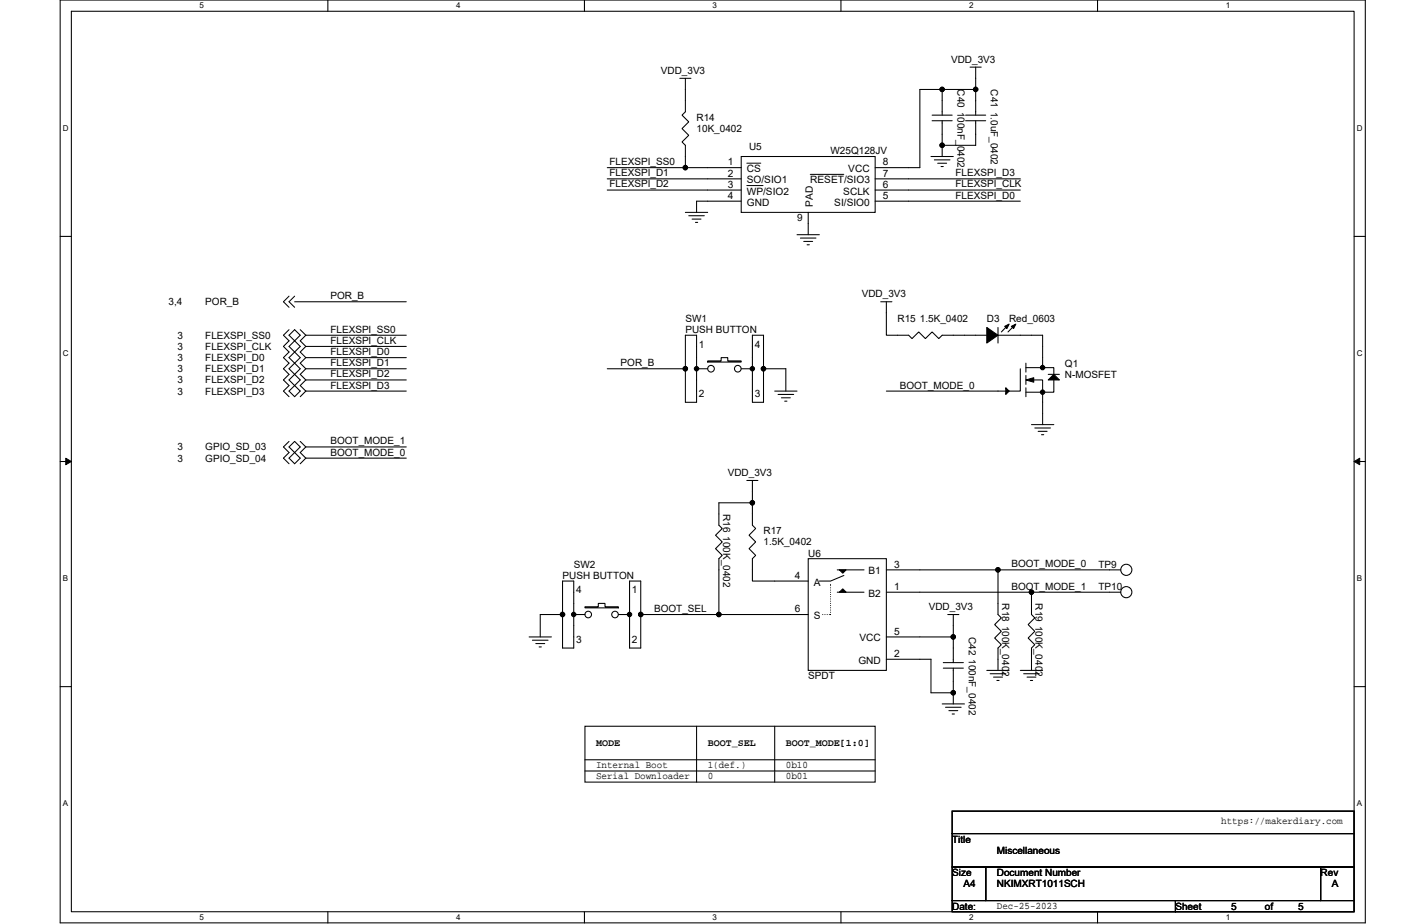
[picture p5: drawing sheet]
<svg xmlns="http://www.w3.org/2000/svg" width="432mm" height="279mm" viewBox="0 0 432 279" stroke-linecap="round" stroke-linejoin="round" font-family="sans-serif">
<path d="M18.2 0h394.9v279.1h-394.9zM21.6 3.4h388.1v272.3h-388.1z" fill="none" stroke="#000" stroke-width=".32"/>
<g fill="#fff">
<path d="M60.4 .4h1.3v2.7h-1.3z"/>
<path d="M60.4 276h1.3v2.7h-1.3z"/>
</g>
<path d="M99.2 0v3.4M99.2 275.7v3.4" fill="none" stroke="#000" stroke-width=".32"/>
<g fill="#fff">
<path d="M138 .4h1.3v2.7h-1.3z"/>
<path d="M138 276h1.3v2.7h-1.3z"/>
</g>
<path d="M176.8 0v3.4M176.8 275.7v3.4" fill="none" stroke="#000" stroke-width=".32"/>
<g fill="#fff">
<path d="M215.6 .4h1.4v2.7h-1.4z"/>
<path d="M215.6 276h1.4v2.7h-1.4z"/>
</g>
<path d="M254.5 0v3.4M254.5 275.7v3.4" fill="none" stroke="#000" stroke-width=".32"/>
<g fill="#fff">
<path d="M293.3 .4h1.3v2.7h-1.3z"/>
<path d="M293.3 276h1.3v2.7h-1.3z"/>
</g>
<path d="M332.1 0v3.4M332.1 275.7v3.4" fill="none" stroke="#000" stroke-width=".32"/>
<g fill="#fff">
<path d="M370.9 .4h1.3v2.7h-1.3z"/>
<path d="M370.9 276h1.3v2.7h-1.3z"/>
<path d="M19 37.4h1.8v2.8h-1.8z"/>
<path d="M410.6 37.4h1.7v2.8h-1.7z"/>
<path d="M19 105.5h1.8v2.7h-1.8z"/>
<path d="M410.6 105.5h1.7v2.7h-1.7z"/>
</g>
<path d="M18.2 71.5h3.4M409.7 71.5h3.4" fill="none" stroke="#000" stroke-width=".32"/>
<g fill="#fff">
<path d="M19 173.6h1.7v2.7h-1.7z"/>
<path d="M410.6 173.6h1.6v2.7h-1.6z"/>
</g>
<path d="M18.2 139.6h3.4M409.7 139.6h3.4" fill="none" stroke="#000" stroke-width=".32"/>
<path d="M19.9 138.6l1.7 1-1.7 .9zM409.7 139.6l1.7-1v1.9z" fill="#000" stroke="#000" stroke-width=".3"/>
<g fill="#fff">
<path d="M19 241.7h1.7v2.7h-1.7z"/>
<path d="M410.5 241.7h1.7v2.7h-1.7z"/>
</g>
<g fill="none" stroke="#000" stroke-width=".32">
<path d="M205.7 23.7h3.4M207.4 23.7v10.1l-1 1 2 2.1-2 2 2 2-2 2 1 1v6.8M282 34.8h6.1M282 36.5h6.1M285.1 27.1h10.1M285.1 36.5v7.4M285.1 27.1v7.7M285.1 27.1h-6.8v23.6h-13.5M292.2 34.8h6.1M292.2 36.5h6.1M293.5 20.3h3.4M295.2 20.3v6.8"/>
<path d="M295.2 36.5v7.4h-10.1M295.2 27.1v7.7M183.7 50.7h23.7M183.7 54.1h40.6M183.7 57.5h40.6M207.4 50.7h16.9M224.3 47.3h40.5v16.9h-40.5zM264.8 54.1h43.9M264.8 57.5h43.9M281.7 47.3h6.8M282.7 48.3h4.8M283.7 49.4h2.7"/>
<path d="M284.8 50.4h.6M285.1 43.9v3.4M207.4 64.2h6.7M208.4 65.2h4.7M209.4 66.3h2.7M210.4 67.2h.7M224.3 60.8h-13.5v3.4M241.2 71h6.7M242.2 72h4.7M243.2 73h2.7M244.2 74h.7M244.6 64.2v6.8"/>
<path d="M264.8 60.8h43.9M87.5 99.7l-1.7 1.7 1.7 1.7-1.7 1.7 1.7 1.6-1.7 1.7 1.7 1.7-1.7 1.7 1.7 1.7-1.7 1.7 1.7 1.7-1.7 1.7 1.7 1.7M87.5 89.6l-1.7 1.6 1.7 1.7M89.2 91.2h33.7M89.2 89.6l-1.7 1.6 1.7 1.7M90.8 99.7l1.7 1.7M266.5 91.2h3.4M268.2 91.2v10.2h6.8l1 1 2-2 2 2 2-2 2.1 2 1-1h13.5M302 99v4.7M305 98.3l-2 2.1M307 98.3l-2 2.1M87.5 118.3l1.7-1.7 1.6 1.7-1.6 1.7z"/>
<path d="M87.5 101.4l1.7-1.7 1.6 1.7-1.6 1.7zM89.2 106.4l-1.7 1.7 1.7 1.7M89.2 109.8l-1.7 1.7 1.7 1.7M89.2 113.2l-1.7 1.7 1.7 1.7M89.2 103.1l-1.7 1.7 1.7 1.6M89.2 106.4l1.6 1.7-1.6 1.7M89.2 109.8l1.6 1.7-1.6 1.7M89.2 113.2l1.6 1.7-1.6 1.7M89.2 103.1l1.6 1.7-1.6 1.6M92.5 108.1h30.4M92.5 101.4h30.4M92.5 104.8h30.4"/>
<path d="M92.5 111.5h30.4M92.5 114.9h30.4M92.5 118.3h30.4M92.5 104.8l-1.7 1.6 1.7 1.7M92.5 108.1l-1.7 1.7 1.7 1.7M92.5 111.5l-1.7 1.7 1.7 1.7M92.5 114.9l-1.7 1.7 1.7 1.7M92.5 118.3l-1.7 1.7M92.5 101.4l-1.7 1.7 1.7 1.7M183.7 111.5h23.7M207.4 101.4h3.4v20.2h-3.4zM210.8 111.5h3.3"/>
<path d="M214.1 109.1h4.1v-1h2v1h4.1v.4h-10.2zM224.3 111.5h3.4M227.7 101.4h3.3v20.2h-3.3zM231 111.5h6.8v6.8M234.4 118.3h6.8M235.4 119.3h4.8M302 101.4h13.5v9.8M308.7 111.5v6.8h-40.5M310.4 117.3v2.7M310.4 113.5v2.7M310.4 109.8v2.7M310.4 111.2h8.5v2"/>
<path d="M312.1 114.9h3.4v13.5M317.2 113.2h3.4M318.9 114.9v3.7h-8.5M87.5 133.5l-1.7 1.6 1.7 1.7-1.7 1.7 1.7 1.7M87.5 135.1l1.7-1.6 1.6 1.6-1.6 1.7zM87.5 138.5l1.7-1.7 1.6 1.7-1.6 1.7zM90.8 133.5l1.7 1.6M92.5 135.1h30.4M92.5 138.5h30.4M92.5 135.1l-1.7 1.7 1.7 1.7M92.5 138.5l-1.7 1.7M236.5 120.3h2.6"/>
<path d="M237.4 121.3h.7M312.1 128.4h6.8M313.1 129.4h4.8M314.1 130.4h2.7M315.2 131.4h.6M226 145.3h3.3M227.7 152v6.8l1 1-2 2 2 2.1-2 2 2 2-1 1v6.8h16.9M227.7 152h-10.2v6.8l1 1-2 2 2 2.1-2 2 2 2-1 1v16.9M227.7 145.3v6.7M170.2 175.7h3.4v20.3h-3.4zM190.5 175.7h3.4v20.3h-3.4zM244.6 168.9h23.6v33.8h-23.6z"/>
<path d="M253.3 172.3h8.2M253.3 179.1h8.2M255.4 174l-4.1 1.7h-3.4M268.2 172.3h33.8M302 172.3v13.5l1 1-2 2.1 2 2-2 2 2 2-1 1.1v6.7M302 172.3h37.1M312.1 179.1v6.7l1 1-2 2.1 2 2-2 2 2 2-1 1.1v6.7M312.1 179.1h-43.9M312.1 179.1h27M160.1 192.6h6.8M161.1 193.6h4.7M162.1 194.6h2.7"/>
<path d="M163.1 195.6h.7M170.2 185.8h-6.7v6.8M173.6 185.8h3.4M177 183.5h4v-1h2.1v1h4v.3h-10.1zM187.1 185.8h3.4M193.9 185.8h23.6M217.5 185.8h27.1M268.2 192.6h20.3M268.2 199.3h13.5v10.2h6.8M286.8 185.8h3.4M288.5 185.8v6.8M288.5 192.6v7.8"/>
<path d="M18.2 207.6h3.4M177 219.6h87.8v16.9h-87.8zM210.8 219.6v16.9M234.4 219.6v16.9M285.1 212.9h6.7M285.4 200.4h6.1M285.4 202h6.1M286.1 213.9h4.7M287.1 214.9h2.7M288.1 215.9h.7M288.5 202v7.5M288.5 209.5v3.4"/>
<path d="M298.6 202.7h6.8M299.6 203.7h4.8M300.6 204.7h2.7M301.6 205.8h.7M308.7 202.7h6.8M309.8 203.7h4.7M310.8 204.7h2.7M311.8 205.8h.7M409.7 207.6h3.4M177 229.7h87.8M177 233.1h87.8M288.1 245.3h121.6v6.8h-121.6z"/>
<path d="M288.1 252.1h121.6v10.1h-121.6zM288.1 272.3h67.6v3.4h-67.6zM288.1 262.2h10.2v10.1h-10.2zM298.3 262.2h101.3v10.1h-101.3zM355.7 272.3h54v3.4h-54zM399.6 262.2h10.1v10.1h-10.1z"/>
<circle cx="215.1" cy="111.5" r="1.01"/>
<circle cx="223.3" cy="111.5" r="1.01"/>
<circle cx="340.8" cy="172.3" r="1.69"/>
<circle cx="340.8" cy="179.1" r="1.69"/>
<circle cx="178" cy="185.8" r=".99"/>
<circle cx="186.1" cy="185.8" r=".99"/>
</g>
<g fill="#000" stroke="#000" stroke-width=".32">
<path d="M304.3 117.2l1.1 1.1-1.1 1z"/>
<path d="M304 98.7l1.4-.7-.7 1.4z" fill-rule="evenodd"/>
<path d="M306 98.7l1.4-.7-.7 1.4z" fill-rule="evenodd"/>
<path d="M298.6 99l3.4 2.4-3.4 2.3z" fill-rule="evenodd"/>
<path d="M310.4 114.9l2.4-.7v1.4z" fill-rule="evenodd"/>
<path d="M318.9 113.2l1.7 1.7h-3.4z" fill-rule="evenodd"/>
<path d="M254 179.1l1-1 1 1z" fill-rule="evenodd"/>
<path d="M254 172.3h2l-1 1z" fill-rule="evenodd"/>
<circle cx="285.1" cy="27" r=".67"/>
<circle cx="295.2" cy="27" r=".67"/>
<circle cx="207.4" cy="50.7" r=".67"/>
<circle cx="285.1" cy="43.9" r=".67"/>
<circle cx="207.4" cy="111.5" r=".67"/>
<circle cx="210.8" cy="111.5" r=".67"/>
<circle cx="227.7" cy="111.5" r=".67"/>
<circle cx="231" cy="111.5" r=".67"/>
<circle cx="315.5" cy="118.6" r=".67"/>
<circle cx="315.5" cy="111.2" r=".67"/>
<circle cx="227.7" cy="152" r=".67"/>
<circle cx="302" cy="172.3" r=".67"/>
<circle cx="312.1" cy="179.1" r=".67"/>
<circle cx="170.2" cy="185.8" r=".67"/>
<circle cx="173.6" cy="185.8" r=".67"/>
<circle cx="190.5" cy="185.8" r=".67"/>
<circle cx="193.9" cy="185.8" r=".67"/>
<circle cx="217.5" cy="185.8" r=".67"/>
<circle cx="288.4" cy="192.6" r=".67"/>
<circle cx="288.4" cy="209.5" r=".67"/>
</g>
<path d="M226 49.3h4.2M226 56.1h4.9M245.2 52.7h10.1" fill="none" stroke="#000" stroke-width=".3"/>
<path d="M251.3 176.7h.1M248.9 185.8h2.4M251.3 185.8h.1M251.3 185.8v-9.1" fill="none" stroke="#000" stroke-width=".32" stroke-dasharray="0 .6"/>
<g font-size="3">
<text x="200" y="22.4">VDD_3V3</text>
<text x="287.8" y="19">VDD_3V3</text>
<text x="289.7" y="27.1" transform="rotate(90 289.7 27.1)">C40 100nF_0402</text>
<text x="299.9" y="27.1" transform="rotate(90 299.9 27.1)">C41 1.0uF_0402</text>
<text x="210.8" y="36.5">R14</text>
<text x="210.8" y="39.9">10K_0402</text>
<text x="226.7" y="45.3">U5</text>
<text x="251.3" y="46.7">W25Q128JV</text>
<text x="184.4" y="49.9">FLEXSPI_SS0</text>
<text x="184.4" y="53.3">FLEXSPI_D1</text>
<text x="220.2" y="50">1</text>
<text x="220.2" y="53.4">2</text>
<text x="226" y="52.1">CS</text>
<text x="256.7" y="52.1">VCC</text>
<text x="267.2" y="53.4">7</text>
<text x="267.2" y="50">8</text>
<text x="289.1" y="53.3">FLEXSPI_D3</text>
<text x="184.4" y="56.7">FLEXSPI_D2</text>
<text x="220.2" y="56.8">3</text>
<text x="226" y="55.5">SO/SIO1</text>
<text x="226" y="58.8">WP/SIO2</text>
<text x="245.2" y="55.5">RESET/SIO3</text>
<text x="255.2" y="58.8">SCLK</text>
<text x="267.2" y="56.8">6</text>
<text x="289.1" y="56.7">FLEXSPI_CLK</text>
<text x="220.2" y="60.1">4</text>
<text x="226" y="62.2">GND</text>
<text x="246" y="62.5" transform="rotate(-90 246 62.5)">PAD</text>
<text x="252.5" y="62.2">SI/SIO0</text>
<text x="267.2" y="60.1">5</text>
<text x="289.1" y="60">FLEXSPI_D0</text>
<text x="241.2" y="67">9</text>
<text x="260.8" y="89.9">VDD_3V3</text>
<text x="51" y="92.3">3,4</text>
<text x="62.1" y="92.3">POR_B</text>
<text x="100" y="90.5">POR_B</text>
<text x="100" y="100.6">FLEXSPI_SS0</text>
<text x="207.4" y="97.3">SW1</text>
<text x="207.4" y="100.7">PUSH BUTTON</text>
<text x="271.6" y="97.3">R15 1.5K_0402</text>
<text x="298.6" y="97.3">D3</text>
<text x="305.3" y="97.3">Red_0603</text>
<text x="53.7" y="102.4">3</text>
<text x="53.7" y="105.8">3</text>
<text x="62.1" y="102.4">FLEXSPI_SS0</text>
<text x="62.1" y="105.8">FLEXSPI_CLK</text>
<text x="100" y="107.4">FLEXSPI_D0</text>
<text x="100" y="104">FLEXSPI_CLK</text>
<text x="211.5" y="105.1">1</text>
<text x="228.4" y="105.1">4</text>
<text x="53.7" y="109.2">3</text>
<text x="53.7" y="112.5">3</text>
<text x="62.1" y="109.2">FLEXSPI_D0</text>
<text x="62.1" y="112.5">FLEXSPI_D1</text>
<text x="100" y="110.7">FLEXSPI_D1</text>
<text x="187.8" y="110.7">POR_B</text>
<text x="322.2" y="110.9">Q1</text>
<text x="53.7" y="115.9">3</text>
<text x="53.7" y="119.3">3</text>
<text x="62.1" y="115.9">FLEXSPI_D2</text>
<text x="62.1" y="119.3">FLEXSPI_D3</text>
<text x="100" y="114.1">FLEXSPI_D2</text>
<text x="100" y="117.5">FLEXSPI_D3</text>
<text x="211.5" y="120">2</text>
<text x="228.4" y="120">3</text>
<text x="272.2" y="117.5">BOOT_MODE_0</text>
<text x="322.2" y="114.2">N-MOSFET</text>
<text x="53.7" y="136.2">3</text>
<text x="62.1" y="136.2">GPIO_SD_03</text>
<text x="100" y="134.4">BOOT_MODE_1</text>
<text x="100" y="137.8">BOOT_MODE_0</text>
<text x="53.7" y="139.6">3</text>
<text x="62.1" y="139.6">GPIO_SD_04</text>
<text x="220.2" y="144">VDD_3V3</text>
<text x="218.8" y="155.4" transform="rotate(90 218.8 155.4)">R16 100K_0402</text>
<text x="231" y="161.5">R17</text>
<text x="231" y="164.9">1.5K_0402</text>
<text x="173.6" y="171.7">SW2</text>
<text x="244.6" y="168.3">U6</text>
<text x="262.8" y="173.7">B1</text>
<text x="270.6" y="171.6">3</text>
<text x="306" y="171.5">BOOT_MODE_0</text>
<text x="332.4" y="171.7">TP9</text>
<text x="170.2" y="175">PUSH BUTTON</text>
<text x="174.3" y="179.4">4</text>
<text x="191.2" y="179.4">1</text>
<text x="240.5" y="175">4</text>
<text x="246.3" y="177.1">A</text>
<text x="270.6" y="178.4">1</text>
<text x="306" y="178.3">BOOT_MODE_1</text>
<text x="332.4" y="178.4">TP10</text>
<text x="197.9" y="185">BOOT_SEL</text>
<text x="240.5" y="185.1">6</text>
<text x="262.8" y="180.4">B2</text>
<text x="281" y="184.5">VDD_3V3</text>
<text x="303.2" y="182.5" transform="rotate(90 303.2 182.5)">R18 100K_0402</text>
<text x="313.4" y="182.5" transform="rotate(90 313.4 182.5)">R19 100K_0402</text>
<text x="246.3" y="187.2">S</text>
<text x="270.6" y="191.9">5</text>
<text x="174.3" y="194.3">3</text>
<text x="191.2" y="194.3">2</text>
<text x="260.1" y="194">VCC</text>
<text x="293.1" y="192.6" transform="rotate(90 293.1 192.6)">C42 100nF_0402</text>
<text x="259.7" y="200.7">GND</text>
<text x="270.6" y="198.6">2</text>
<text x="244.6" y="205.4">SPDT</text>
<text x="180.4" y="225.5">MODE</text>
<text x="214.1" y="225.5">BOOT_SEL</text>
<text x="237.8" y="225.5">BOOT_MODE[1:0]</text>
<text x="180.4" y="232.2">Internal Boot</text>
<text x="214.1" y="232.2">1(def.)</text>
<text x="237.8" y="232.2">0b10</text>
<text x="180.4" y="235.5">Serial Downloader</text>
<text x="214.1" y="235.5">0</text>
<text x="237.8" y="235.5">0b01</text>
<text x="369.5" y="249">https://makerdiary.com</text>
<text x="288.1" y="254.8">Title</text>
<text x="301.6" y="258.1">Miscellaneous</text>
<text x="288.1" y="264.9">Size</text>
<text x="291.5" y="268.3">A4</text>
<text x="301.6" y="264.9">Document Number</text>
<text x="301.6" y="268.3">NKIMXRT1011SCH</text>
<text x="399.6" y="264.9">Rev</text>
<text x="403" y="268.3">A</text>
<text x="288.1" y="275">Date:</text>
<text x="301.6" y="274.7">Dec-25-2023</text>
<text x="355.7" y="275">Sheet</text>
<text x="372.6" y="275">5</text>
<text x="382.7" y="275">of</text>
<text x="392.9" y="275">5</text>
</g>
<g font-size="2.4">
<text x="60.4" y="2.5">5</text>
<text x="138" y="2.5">4</text>
<text x="215.6" y="2.5">3</text>
<text x="293.3" y="2.5">2</text>
<text x="370.9" y="2.5">1</text>
<text x="19" y="39.6">D</text>
<text x="410.6" y="39.6">D</text>
<text x="19" y="107.7">C</text>
<text x="410.6" y="107.7">C</text>
<text x="19" y="175.8">B</text>
<text x="410.6" y="175.8">B</text>
<text x="19" y="243.8">A</text>
<text x="410.6" y="243.8">A</text>
<text x="60.4" y="278.2">5</text>
<text x="138" y="278.2">4</text>
<text x="215.6" y="278.2">3</text>
<text x="293.3" y="278.2">2</text>
<text x="370.9" y="278.2">1</text>
</g>
</svg>
